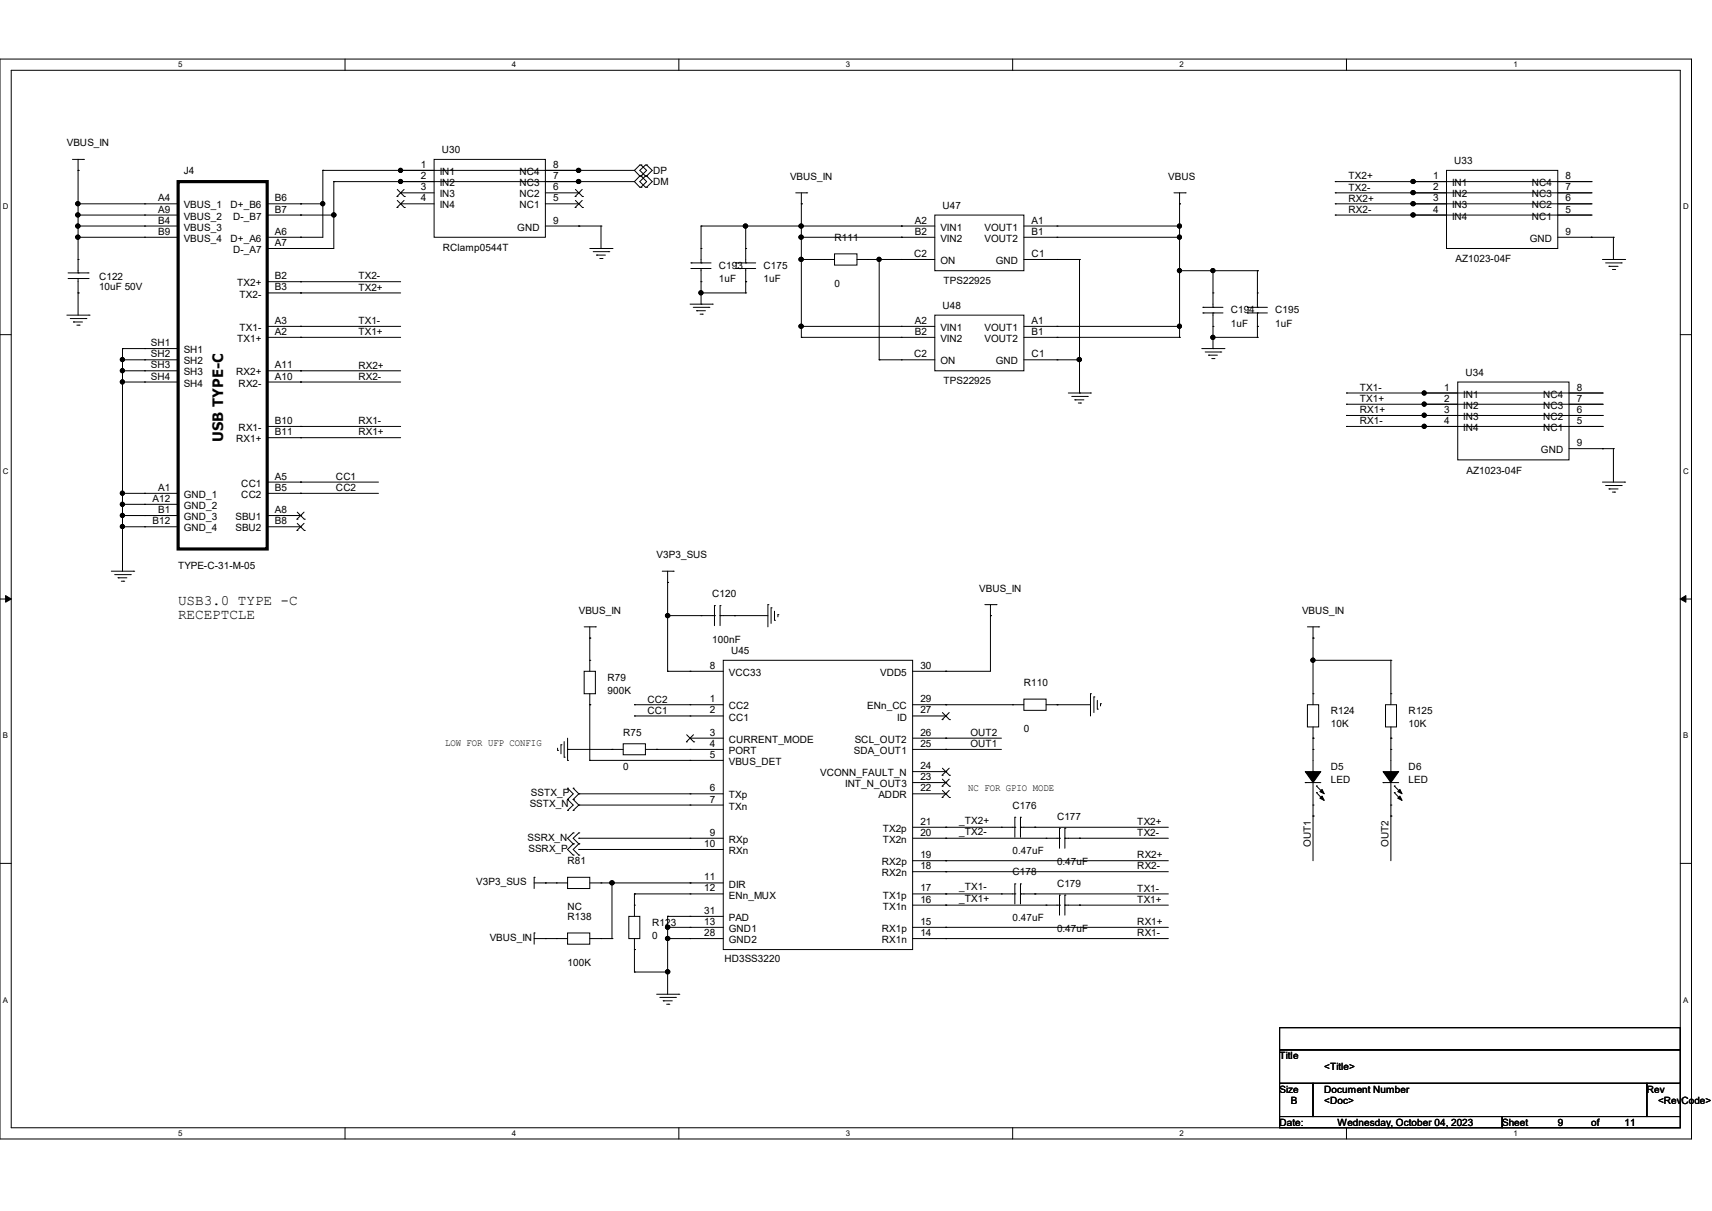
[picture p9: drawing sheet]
<svg xmlns="http://www.w3.org/2000/svg" width="297mm" height="210mm" viewBox="0 0 297 210" stroke-linecap="round" stroke-linejoin="round" font-family="sans-serif">
<path d="M0 10.2h293.5v187.3h-293.5zM1.9 12.2h289.6v183.4h-289.6z" fill="none" stroke="#000" stroke-width=".17"/>
<g fill="#fff">
<path d="M30.9 10.5h.8v1.5h-.8z"/>
<path d="M30.9 195.8h.8v1.5h-.8z"/>
</g>
<path d="M59.9 10.2v2M59.9 195.6v1.9" fill="none" stroke="#000" stroke-width=".17"/>
<g fill="#fff">
<path d="M88.8 10.5h.8v1.5h-.8z"/>
<path d="M88.8 195.8h.8v1.5h-.8z"/>
</g>
<path d="M117.8 10.2v2M117.8 195.6v1.9" fill="none" stroke="#000" stroke-width=".17"/>
<g fill="#fff">
<path d="M146.7 10.5h.8v1.5h-.8z"/>
<path d="M146.7 195.8h.8v1.5h-.8z"/>
</g>
<path d="M175.7 10.2v2M175.7 195.6v1.9" fill="none" stroke="#000" stroke-width=".17"/>
<g fill="#fff">
<path d="M204.6 10.5h.8v1.5h-.8z"/>
<path d="M204.6 195.8h.8v1.5h-.8z"/>
</g>
<path d="M233.6 10.2v2M233.6 195.6v1.9" fill="none" stroke="#000" stroke-width=".17"/>
<g fill="#fff">
<path d="M262.6 10.5h.7v1.5h-.7z"/>
<path d="M262.6 195.8h.7v1.5h-.7z"/>
<path d="M.5 35.1h1v1.5h-1z"/>
<path d="M292 35.1h1v1.5h-1z"/>
<path d="M.5 80.9h1v1.6h-1z"/>
<path d="M292 80.9h1v1.6h-1z"/>
</g>
<path d="M0 58h1.9M291.5 58h2" fill="none" stroke="#000" stroke-width=".17"/>
<g fill="#fff">
<path d="M.5 126.8h.9v1.5h-.9z"/>
<path d="M292 126.8h.9v1.5h-.9z"/>
</g>
<path d="M0 103.9h1.9M291.5 103.9h2" fill="none" stroke="#000" stroke-width=".17"/>
<path d="M1 103.3l.9 .6-.9 .5zM291.5 103.9l1-.6v1.1z" fill="#000" stroke="#000" stroke-width=".17"/>
<g fill="#fff">
<path d="M.5 172.6h.9v1.6h-.9z"/>
<path d="M292 172.6h.9v1.6h-.9z"/>
</g>
<g fill="none" stroke="#000" stroke-width=".17">
<path d="M12.6 27.6h1.9M13.5 29.5h.1M13.5 35.3h.1M13.5 37.3h.1M13.5 39.2h.1M13.5 27.6v19.7M13.5 35.3h17.4M13.5 39.2h17.4M13.5 37.3h17.4M14.5 27.6h.1M25.1 35.3h.1M25.1 37.3h.1"/>
<path d="M25.1 39.2h.1M46.4 35.3h9.6M46.4 37.3h11.5M52.2 35.3h.1M52.2 37.3h.1M56 29.5h.1M56 35.3h.1M56 29.5h54.1M56 29.5v11.6h-9.6M57.9 31.5h.1M57.9 37.3h.1M57.9 31.5v11.6h-11.5"/>
<path d="M57.9 31.5h52.2M68.9 34.1h.1M68.9 36h.1M68.9 32.9l1.2 1.2M68.9 34.8l1.2 1.2M69.5 29.5h.1M69.5 31.5h.1M69.5 33.4h.1M69.5 35.3h.1M69.5 33.4h5.8M69.5 35.3h5.8M70.1 32.9l-1.2 1.2"/>
<path d="M70.1 34.8l-1.2 1.2M70.1 34.1h.1M70.1 36h.1M75.3 27.6h19.3v13.5h-19.3zM94.6 33.4h5.8M94.6 35.3h5.8M94.6 39.2h9.7M99.8 36h.1M99.8 34.1h.1M99.8 34.8l1.2 1.2M99.8 32.9l1.2 1.2M100.4 35.3h.1"/>
<path d="M100.4 33.4h.1M100.4 31.5h.1M100.4 29.5h.1M100.4 39.2h.1M101 34.8l-1.2 1.2M101 32.9l-1.2 1.2M101 36h.1M101 34.1h.1M104.3 39.2h.1M104.3 39.2v3.9M110.1 29.5l.9 1M110.1 31.5l.9 1"/>
<path d="M111 28.6h.1M111 30.5h.1M111 32.5h.1M111 28.6l-.9 .9M111 30.5l-.9 1M111.2 28.6h.1M111.2 30.5h.1M111.2 32.5h.1M111.2 28.6l1 .9-1 1M111.2 30.5l1 1-1 1M112 30.5h.1M112 28.6h.1"/>
<path d="M112 32.5h.1M112 28.6l-1 .9 1 1M112 30.5l-1 1 1 1M112.2 28.6h.1M112.2 30.5h.1M112.2 32.5h.1M112.2 28.6l1 .9-1 1M112.2 30.5l1 1-1 1M121.6 39.2h.1M121.6 39.2h40.6M121.6 39.2v6.4M129.4 39.2h.1"/>
<path d="M129.4 39.2v6.4M138 33.4h2M139 35.3h.1M139 39.2h.1M139 33.4v25.1M140 33.4h.1M156.4 39.2h.1M162.2 37.3h15.4v9.6h-15.4zM177.6 39.2h27M183.4 39.2h.1M203.7 33.4h1.9M204.6 35.3h.1"/>
<path d="M204.6 39.2h.1M204.6 33.4v25.1M205.6 33.4h.1M231.6 31.5h.1M231.6 33.4h.1M231.6 35.3h.1M231.6 37.3h.1M231.6 33.4h44.5M231.6 31.5h44.5M231.6 35.3h44.5M231.6 37.3h44.5M245.2 31.5h.1"/>
<path d="M245.2 33.4h.1M245.2 35.3h.1M245.2 37.3h.1M251 29.5h19.3v13.6h-19.3zM276.1 37.3h.1M276.1 35.3h.1M276.1 33.4h.1M276.1 31.5h.1M11.6 54.7h3.9M11.8 48.3h3.5M11.8 47.3h3.5M12.2 55.2h2.7"/>
<path d="M12.7 55.8h.1M12.7 55.8h1.6M13.3 56.4h.4M13.5 47.3h.1M13.5 48.3h.1M13.5 45h.1M13.5 50.8h.1M13.5 41.1h.1M13.5 48.3v6.4M13.5 41.1h17.4M13.7 56.4h.1M14.9 55.2h.1"/>
<path d="M15.3 48.3h.1M15.3 47.3h.1M15.5 54.7h.1M25.1 41.1h.1M46.4 58.5h23.1M46.4 56.6h23.1M46.4 48.9h23.1M46.4 50.8h23.1M52.2 41.1h.1M52.2 43.1h.1M52.2 58.5h.1M52.2 56.6h.1"/>
<path d="M52.2 48.9h.1M52.2 50.8h.1M102.3 43.1h3.9M102.9 43.6h2.7M103.5 44.2h.1M103.5 44.2h1.5M104.1 44.8h.3M104.4 44.8h.1M105.6 43.6h.1M106.2 43.1h.1M119.7 52.7h3.9M119.9 45.6h.1"/>
<path d="M119.9 46.6h.1M119.9 45.6h3.5M119.9 46.6h3.5M120.3 53.3h2.7M120.9 53.9h.1M120.9 53.9h1.5M121.5 54.5h.3M121.6 46.6h.1M121.6 45.6h.1M121.6 48.9h.1M121.6 43.1h.1M121.6 50.8h.1"/>
<path d="M121.6 52.7h.1M121.6 50.8h7.8M121.6 46.6v6.1M121.8 54.5h.1M123 53.3h.1M123.6 52.7h.1M127.6 45.6h.1M127.6 46.6h.1M127.6 45.6h3.5M127.6 46.6h3.5M129.4 46.6h.1M129.4 45.6h.1"/>
<path d="M129.4 48.9h.1M129.4 43.1h.1M129.4 50.8h.1M129.4 46.6v4.2M139 41.1h.1M139 45h.1M139 56.6h.1M139 58.5h.1M139 45h5.8M139 41.1h23.2M139 58.5h23.2M139 56.6h23.2"/>
<path d="M142.9 45h.1M144.8 44h3.9v2h-3.9zM148.7 45h13.5M150.6 45h.1M152.5 45h.1M152.5 45v17.4M156.4 41.1h.1M156.4 45h.1M156.4 56.6h.1M156.4 58.5h.1M162.2 54.7h15.4v9.6h-15.4zM177.6 45h9.7"/>
<path d="M177.6 41.1h27M177.6 58.5h27M177.6 56.6h27M183.4 41.1h.1M183.4 45h.1M183.4 56.6h.1M183.4 58.5h.1M187.3 45h.1M187.3 45v23.2M204.6 41.1h.1M204.6 56.6h.1M204.6 46.9h.1"/>
<path d="M204.6 58.5h.1M204.6 46.9h13.5M208.7 53.3h.1M208.7 54.3h.1M208.7 53.3h3.5M208.7 54.3h3.5M210.4 54.3h.1M210.4 53.3h.1M210.4 56.6h.1M210.4 50.8h.1M210.4 46.9h.1M210.4 58.5h.1"/>
<path d="M210.4 46.9v6.4M210.4 54.3v6.2M210.4 58.5h7.7M216.4 53.3h.1M216.4 54.3h.1M216.4 53.3h3.5M216.4 54.3h3.5M218.1 54.3h.1M218.1 53.3h.1M218.1 56.6h.1M218.1 50.8h.1M218.1 46.9h.1"/>
<path d="M218.1 58.5h.1M218.1 46.9v6.4M218.1 54.3v4.2M270.3 41.1h9.6M276.1 41.1h.1M278 45h3.9M278.6 45.6h2.7M279.1 46.2h.1M279.1 46.2h1.6M279.7 46.7h.4M279.9 41.1h.1M279.9 41.1v3.9"/>
<path d="M280.1 46.7h.1M281.3 45.6h.1M281.9 45h.1M21.3 60.5h.1M21.3 62.4h.1M21.3 64.3h.1M21.3 66.3h.1M21.3 60.5h9.6M21.3 66.3h9.6M21.3 64.3h9.6M21.3 62.4h9.6M21.3 60.5v38.6"/>
<path d="M25.1 60.5h.1M25.1 62.4h.1M25.1 64.3h.1M25.1 66.3h.1M46.4 74h23.1M46.4 66.3h23.1M46.4 64.3h23.1M46.4 75.9h23.1M52.2 66.3h.1M52.2 64.3h.1M52.2 74h.1M52.2 75.9h.1"/>
<path d="M152.5 62.4h.1M152.5 62.4h9.7M156.4 62.4h.1M177.6 62.4h9.7M183.4 62.4h.1M185.3 68.2h3.9M185.9 68.7h2.7M186.5 69.3h.1M186.5 69.3h1.5M187.1 69.9h.4M187.3 62.4h.1M187.3 68.2h.1"/>
<path d="M187.5 69.9h.1M188.6 68.7h.1M189.2 68.2h.1M208.5 60.5h3.8M209.1 61h2.7M209.7 61.6h.1M209.7 61.6h1.5M210.2 62.2h.4M210.4 60.5h.1M210.6 62.2h.1M211.8 61h.1M212.3 60.5h.1"/>
<path d="M233.6 68.2h.1M233.6 70.1h.1M233.6 72.1h.1M233.6 74h.1M233.6 68.2h44.4M233.6 70.1h44.4M233.6 72.1h44.4M233.6 74h44.4M247.1 68.2h.1M247.1 70.1h.1M247.1 72.1h.1M247.1 74h.1"/>
<path d="M252.9 66.3h19.3v13.5h-19.3zM272.2 77.8h7.7M278 74h.1M278 72.1h.1M278 70.1h.1M278 68.2h.1M278 77.8h.1M279.9 77.8h.1M279.9 77.8v5.8M19.3 99.1h3.9M19.9 99.7h2.7M21.3 85.6h.1"/>
<path d="M21.3 87.5h.1M21.3 89.4h.1M21.3 91.4h.1M21.3 85.6h9.6M21.3 89.4h9.6M21.3 87.5h9.6M21.3 91.4h9.6M22.6 99.7h.1M23.2 99.1h.1M25.1 85.6h.1M25.1 87.5h.1M25.1 89.4h.1"/>
<path d="M25.1 91.4h.1M46.4 83.6h19.3M46.4 85.6h19.3M46.4 89.4h5.8M46.4 91.4h5.8M51.5 90h.1M51.5 92h.1M51.6 88.8l1.2 1.2M51.6 90.8l1.2 1.2M52.2 83.6h.1M52.2 89.4h.1M52.2 85.6h.1"/>
<path d="M52.2 91.4h.1M52.7 88.8l-1.2 1.2M52.7 90.8l-1.2 1.2M52.8 90h.1M52.8 92h.1M114.9 99.1h1.9M115.8 99.1v17.3M116.8 99.1h.1M278 83.6h3.9M278.6 84.2h2.7M279.1 84.8h.1M279.1 84.8h1.6"/>
<path d="M279.7 85.3h.4M280.1 85.3h.1M281.3 84.2h.1M281.9 83.6h.1M20.5 100.2h.1M20.5 100.2h1.5M21 100.8h.5M21.5 100.8h.1M101.3 116.4h2v3.9h-2zM101.3 108.7h2M102.3 110.7h.1M102.3 114.5h.1"/>
<path d="M102.3 108.7v7.7M103.3 108.7h.1M115.8 101h.1M115.8 106.8h.1M115.8 116.4h.1M115.8 116.4h9.7M115.8 106.8h8.2M119.7 116.4h.1M121.6 106.8h.1M124 106.8h.1M124 105h.1M124 105v3.5"/>
<path d="M124.9 105h.1M124.9 106.8h.1M124.9 106.8h8.3M124.9 105v3.5M125.5 114.5h32.8v50.2h-32.8zM127.4 106.8h.1M133.2 104.9h.1M133.2 104.9v3.8M133.8 105.4h.1M133.8 105.4v2.7M134.4 107.6h.1M134.4 106v1.6"/>
<path d="M135 106.6h.1M135 106.6v.4M164.1 116.4h.1M170.9 104.9h1.9M171.8 106.8h.1M171.8 104.9v11.5h-13.5M172.8 104.9h.1M226.8 108.7h2M227.8 110.7h.1M227.8 114.5h.1M227.8 108.7v13.5M227.8 114.5h13.5"/>
<path d="M228.8 108.7h.1M241.3 114.5h.1M241.3 114.5v7.7M96.7 130.1h.1M96.7 129.8v.3M97.3 129.2h.1M97.3 129.2v1.5M97.9 131.3h.1M97.9 128.6v2.7M98.5 131.9h.1M98.5 136.7h.1M98.5 138.6h.1"/>
<path d="M98.5 130h.1M98.5 128v3.9M98.5 136.7l.9 1-.9 .9M98.5 138.6l.9 1-.9 .9M98.5 130h9.6M99.4 138.6h.1M99.4 136.7h.1M99.4 136.7l1 1M99.4 138.6l1 1M100.4 137.7h.1M100.4 139.6h.1M100.4 137.7l-1 .9"/>
<path d="M100.4 139.6l-1 .9M100.4 137.7h25.1M100.4 139.6h25.1M102.3 122.2h.1M102.3 131.9h.1M102.3 120.3v11.6M102.3 131.9h23.2M106.2 130h.1M108.1 129h3.9v1.9h-3.9zM110.1 122.2h.1M110.1 124.2h.1M110.1 122.2h15.4"/>
<path d="M110.1 124.2h15.4M112 130h13.5M113.9 130h.1M119.1 128.7h.1M119.1 127.4l1.3 1.3M119.7 122.2h.1M119.7 124.2h.1M119.7 128h.1M119.7 130h.1M119.7 131.9h.1M119.7 137.7h.1M119.7 139.6h.1"/>
<path d="M119.7 128h5.8M120.3 127.4l-1.2 1.3M120.4 128.7h.1M158.3 135.7h5.8M158.3 122.2h19.3M158.3 124.2h5.8M158.3 128h15.4M158.3 130h15.4M158.3 137.7h5.8M158.3 133.8h5.8M163.4 124.8h.1M163.4 134.5h.1"/>
<path d="M163.4 136.4h.1M163.4 138.3h.1M163.5 123.6l1.2 1.2M163.5 133.2l1.2 1.3M163.5 135.1l1.2 1.3M163.5 137.1l1.2 1.2M164.1 122.2h.1M164.1 124.2h.1M164.1 128h.1M164.1 130h.1M164.1 133.8h.1M164.1 135.7h.1"/>
<path d="M164.1 137.7h.1M164.7 123.6l-1.3 1.2M164.7 133.2l-1.3 1.3M164.7 135.1l-1.3 1.3M164.7 137.1l-1.3 1.2M164.7 124.8h.1M164.7 134.5h.1M164.7 136.4h.1M164.7 138.3h.1M175.7 122.2h.1M177.6 121.2h3.9v2h-3.9zM181.5 122.2h7.7"/>
<path d="M183.4 122.2h.1M189.2 120.3h.1M189.2 120.3v3.9M189.8 120.9h.1M189.8 120.9v2.7M190.4 123h.1M190.4 121.5v1.5M190.9 122h.1M190.9 122v.4M226.4 135.7h.1M226.4 135.7h2.8M226.8 122.2h2v3.9h-2z"/>
<path d="M227.8 133.8h.1M227.8 139.6h.1M227.8 130h.1M227.8 120.3h.1M227.8 128h.1M227.8 126.1v7.7M227.8 135.7v13.6M228.4 136.3h.1M228.4 137.5h.1M228.4 136.3l1.1 1.2M228.4 137.5l1.1 1.1M239.9 135.7h.1"/>
<path d="M239.9 135.7h2.8M240.4 122.2h1.9v3.9h-1.9zM241.3 133.8h.1M241.3 139.6h.1M241.3 130h.1M241.3 120.3h.1M241.3 128h.1M241.3 126.1v7.7M241.3 135.7v13.6M241.9 136.3h.1M241.9 137.5h.1M241.9 136.3l1.1 1.2"/>
<path d="M241.9 137.5l1.1 1.1M0 149.7h1.9M92.7 152.1h.1M92.7 153.1h5.8M92.7 152.1v2M94.6 153.1h.1M96.5 153.1h.1M98.5 152.1h3.8v2h-3.8zM98.5 140.5h.1M99.4 140.5h.1M99.4 144.4h.1M99.4 146.3h.1"/>
<path d="M99.4 148.3h.1M99.4 144.4l-.9 1 .9 .9M99.4 146.3l-.9 1 .9 1M100.4 146.3h.1M100.4 144.4h.1M100.4 148.3h.1M100.4 145.4h.1M100.4 147.3h.1M100.4 144.4l-1 1 1 .9M100.4 146.3l-1 1 1 1M100.4 145.4h25.1M100.4 147.3h25.1"/>
<path d="M102.3 153.1h23.2M104.3 153.1h.1M106.2 153.1h.1M106.2 153.1v9.7M109.1 158.9h1.9v3.9h-1.9zM110.1 157h.1M110.1 155h.1M110.1 155h15.4M110.1 155v3.9M115.8 158.9h.1M115.8 158.9v13.5M115.8 158.9h9.7"/>
<path d="M119.7 145.4h.1M119.7 147.3h.1M119.7 153.1h.1M119.7 155h.1M119.7 158.9h.1M158.3 155h17.8M158.3 157h25.5M158.3 145.4h25.5M158.3 143.5h17.8M158.3 149.3h44.4M158.3 151.2h44.4M164.1 143.5h.1"/>
<path d="M164.1 145.4h.1M164.1 149.3h.1M164.1 151.2h.1M164.1 155h.1M164.1 157h.1M173.7 155h.1M173.7 143.5h.1M176.1 155h.1M176.1 153.3h.1M176.1 143.5h.1M176.1 141.7h.1M176.1 141.7v3.5"/>
<path d="M176.1 153.3v3.5M177 153.3h.1M177 155h.1M177 141.7h.1M177 143.5h.1M177 155h25.7M177 141.7v3.5M177 153.3v3.5M177 143.5h25.7M179.5 155h.1M179.5 143.5h.1M181.5 157h.1"/>
<path d="M181.5 145.4h.1M183.8 157h.1M183.8 155.2h.1M183.8 145.4h.1M183.8 143.6h.1M183.8 143.6v3.5M183.8 155.2v3.5M184.7 155.2h.1M184.7 157h.1M184.7 143.6h.1M184.7 145.4h.1M184.7 157h18"/>
<path d="M184.7 143.6v3.5M184.7 155.2v3.5M184.7 145.4h18M187.3 157h.1M187.3 145.4h.1M227.8 141.5h.1M241.3 141.5h.1M291.5 149.7h2M92.7 161.8h.1M92.7 161.8v1.9M92.7 162.8h5.8M94.6 162.8h.1"/>
<path d="M96.5 162.8h.1M98.5 161.8h3.8v1.9h-3.8zM102.3 162.8h3.9M104.3 162.8h.1M106.2 162.8h.1M110.1 164.7h.1M110.1 168.6h.1M110.1 162.8v5.8M110.1 168.6h5.7M113.9 172.4h3.9M114.5 173h2.7M115.1 173.6h.1"/>
<path d="M115.1 173.6h1.5M115.7 174.2h.3M115.8 160.8h.1M115.8 162.8h.1M115.8 168.6h.1M115.8 162.8h9.7M115.8 160.8h9.7M116 174.2h.1M117.2 173h.1M117.8 172.4h.1M119.7 160.8h.1M119.7 162.8h.1"/>
<path d="M158.3 162.8h44.4M158.3 160.8h44.4M164.1 160.8h.1M164.1 162.8h.1M222 178.2h69.5v3.9h-69.5zM222 182.1h69.5v5.8h-69.5zM222 187.9h5.8v5.7h-5.8zM222 193.6h38.6v2h-38.6zM227.8 187.9h57.9v5.7h-57.9zM260.6 193.6h30.9v2h-30.9zM285.7 187.9h5.8v5.7h-5.8z"/>
</g>
<g fill="#000" stroke="#000" stroke-width=".17">
<path d="M226.4 133.8h2.8l-1.4 1.9z" fill-rule="evenodd"/>
<path d="M229.4 138l.3 .8-.7-.4z" fill-rule="evenodd"/>
<path d="M229.4 136.9l.3 .8-.7-.4z" fill-rule="evenodd"/>
<path d="M239.9 133.8h2.8l-1.4 1.9z" fill-rule="evenodd"/>
<path d="M242.5 138.4l.4-.4 .3 .8z" fill-rule="evenodd"/>
<path d="M242.5 137.3l.4-.4 .3 .8z" fill-rule="evenodd"/>
<circle cx="13.5" cy="39.2" r=".37"/>
<circle cx="13.5" cy="35.3" r=".37"/>
<circle cx="13.5" cy="37.3" r=".37"/>
<circle cx="56" cy="35.3" r=".36"/>
<circle cx="57.9" cy="37.3" r=".37"/>
<circle cx="69.5" cy="29.5" r=".36"/>
<circle cx="69.5" cy="31.5" r=".36"/>
<circle cx="100.4" cy="31.5" r=".37"/>
<circle cx="100.4" cy="29.5" r=".37"/>
<circle cx="129.3" cy="39.2" r=".37"/>
<circle cx="139" cy="39.2" r=".37"/>
<circle cx="204.6" cy="39.2" r=".36"/>
<circle cx="245.2" cy="35.3" r=".37"/>
<circle cx="245.2" cy="31.5" r=".37"/>
<circle cx="245.2" cy="37.3" r=".37"/>
<circle cx="245.2" cy="33.4" r=".37"/>
<circle cx="13.5" cy="41.1" r=".37"/>
<circle cx="121.6" cy="50.8" r=".36"/>
<circle cx="139" cy="45" r=".37"/>
<circle cx="139" cy="41.1" r=".37"/>
<circle cx="139" cy="56.6" r=".37"/>
<circle cx="152.5" cy="45" r=".36"/>
<circle cx="204.6" cy="46.9" r=".36"/>
<circle cx="204.6" cy="41.1" r=".36"/>
<circle cx="204.6" cy="56.6" r=".36"/>
<circle cx="210.4" cy="46.9" r=".36"/>
<circle cx="210.4" cy="58.5" r=".36"/>
<circle cx="21.2" cy="64.3" r=".36"/>
<circle cx="21.2" cy="66.2" r=".36"/>
<circle cx="21.2" cy="62.4" r=".36"/>
<circle cx="187.3" cy="62.4" r=".37"/>
<circle cx="247.1" cy="68.2" r=".36"/>
<circle cx="247.1" cy="73.9" r=".36"/>
<circle cx="247.1" cy="70.1" r=".36"/>
<circle cx="247.1" cy="72" r=".36"/>
<circle cx="21.2" cy="87.5" r=".36"/>
<circle cx="21.2" cy="85.5" r=".36"/>
<circle cx="21.2" cy="89.4" r=".36"/>
<circle cx="21.2" cy="91.3" r=".36"/>
<circle cx="115.8" cy="106.8" r=".37"/>
<circle cx="227.8" cy="114.5" r=".36"/>
<circle cx="106.2" cy="153.1" r=".37"/>
<circle cx="115.8" cy="160.8" r=".37"/>
<circle cx="115.8" cy="162.8" r=".37"/>
<circle cx="115.8" cy="168.5" r=".37"/>
</g>
<path d="M30.9 31.5h15.5v63.7h-15.5z" fill="none" stroke="#000" stroke-width=".55"/>
<g font-size="2.5">
<text x="38.7" y="76.7" transform="rotate(-90 38.7 76.7)">USB TYPE-C</text>
<text x="30.9" y="104.9">USB3.0 TYPE -C</text>
<text x="30.9" y="107.4">RECEPTCLE</text>
</g>
<g font-size="1.7">
<text x="11.6" y="25.4">VBUS_IN</text>
<text x="73" y="29.1">1</text>
<text x="76.7" y="26.5">U30</text>
<text x="96" y="29.1">8</text>
<text x="252.3" y="28.5">U33</text>
<text x="27.4" y="34.9">A4</text>
<text x="31.9" y="30.2">J4</text>
<text x="47.7" y="34.9">B6</text>
<text x="73" y="31.1">2</text>
<text x="73" y="33">3</text>
<text x="73" y="34.9">4</text>
<text x="76.3" y="30.4">IN1</text>
<text x="76.3" y="32.3">IN2</text>
<text x="76.3" y="34.2">IN3</text>
<text x="90.1" y="34.2">NC2</text>
<text x="90.1" y="32.3">NC3</text>
<text x="90.1" y="30.4">NC4</text>
<text x="96" y="34.9">5</text>
<text x="96" y="33">6</text>
<text x="96" y="31.1">7</text>
<text x="113.3" y="30.2">DP</text>
<text x="113.3" y="32.1">DM</text>
<text x="137.1" y="31.2">VBUS_IN</text>
<text x="202.7" y="31.2">VBUS</text>
<text x="234" y="31.1">TX2+</text>
<text x="234" y="33.1">TX2-</text>
<text x="234" y="35">RX2+</text>
<text x="248.6" y="31.1">1</text>
<text x="248.6" y="33">2</text>
<text x="248.6" y="34.9">3</text>
<text x="251.9" y="32.3">IN1</text>
<text x="251.9" y="34.2">IN2</text>
<text x="265.8" y="34.2">NC3</text>
<text x="265.8" y="32.3">NC4</text>
<text x="271.6" y="34.9">6</text>
<text x="271.6" y="33">7</text>
<text x="271.6" y="31.1">8</text>
<text x="27.4" y="36.9">A9</text>
<text x="27.4" y="38.8">B4</text>
<text x="27.4" y="40.7">B9</text>
<text x="31.9" y="36.2">VBUS_1</text>
<text x="31.9" y="38.1">VBUS_2</text>
<text x="31.9" y="40">VBUS_3</text>
<text x="31.9" y="42">VBUS_4</text>
<text x="40" y="42">D+_A6</text>
<text x="40" y="36.2">D+_B6</text>
<text x="40.4" y="38.1">D-_B7</text>
<text x="47.7" y="40.7">A6</text>
<text x="47.7" y="36.9">B7</text>
<text x="76.3" y="36.2">IN4</text>
<text x="89.7" y="40">GND</text>
<text x="90.1" y="36.2">NC1</text>
<text x="96" y="38.8">9</text>
<text x="144.8" y="41.8">R111</text>
<text x="158.7" y="38.8">A2</text>
<text x="158.7" y="40.7">B2</text>
<text x="163.1" y="40">VIN1</text>
<text x="163.1" y="42">VIN2</text>
<text x="163.5" y="36.2">U47</text>
<text x="170.8" y="40">VOUT1</text>
<text x="170.8" y="42">VOUT2</text>
<text x="179" y="38.8">A1</text>
<text x="179" y="40.7">B1</text>
<text x="234" y="36.9">RX2-</text>
<text x="248.6" y="36.9">4</text>
<text x="251.9" y="36.2">IN3</text>
<text x="251.9" y="38.1">IN4</text>
<text x="265.4" y="42">GND</text>
<text x="265.8" y="38.1">NC1</text>
<text x="265.8" y="36.2">NC2</text>
<text x="271.6" y="36.9">5</text>
<text x="271.6" y="40.7">9</text>
<text x="40.4" y="43.9">D-_A7</text>
<text x="47.7" y="42.7">A7</text>
<text x="76.8" y="43.5">RClamp0544T</text>
<text x="124.7" y="46.6">C193</text>
<text x="132.5" y="46.6">C175</text>
<text x="158.6" y="44.6">C2</text>
<text x="163.1" y="45.8">ON</text>
<text x="172.8" y="45.8">GND</text>
<text x="179" y="44.6">C1</text>
<text x="252.5" y="45.5">AZ1023-04F</text>
<text x="17.2" y="48.6">C122</text>
<text x="17.2" y="50.3">10uF 50V</text>
<text x="41.1" y="49.7">TX2+</text>
<text x="41.6" y="51.6">TX2-</text>
<text x="47.7" y="48.4">B2</text>
<text x="47.7" y="50.4">B3</text>
<text x="62.2" y="48.5">TX2-</text>
<text x="62.2" y="50.4">TX2+</text>
<text x="124.7" y="48.9">1uF</text>
<text x="132.5" y="48.9">1uF</text>
<text x="144.8" y="49.7">0</text>
<text x="163.5" y="53.6">U48</text>
<text x="163.7" y="49.3">TPS22925</text>
<text x="41.1" y="59.3">TX1+</text>
<text x="41.6" y="57.4">TX1-</text>
<text x="47.7" y="58.1">A2</text>
<text x="47.7" y="56.2">A3</text>
<text x="62.2" y="56.2">TX1-</text>
<text x="62.2" y="58.1">TX1+</text>
<text x="158.7" y="56.2">A2</text>
<text x="158.7" y="58.1">B2</text>
<text x="163.1" y="57.4">VIN1</text>
<text x="163.1" y="59.3">VIN2</text>
<text x="170.8" y="57.4">VOUT1</text>
<text x="170.8" y="59.3">VOUT2</text>
<text x="179" y="56.2">A1</text>
<text x="179" y="58.1">B1</text>
<text x="213.5" y="54.4">C194</text>
<text x="213.5" y="56.6">1uF</text>
<text x="221.2" y="54.4">C195</text>
<text x="221.2" y="56.6">1uF</text>
<text x="26.2" y="60">SH1</text>
<text x="26.2" y="62">SH2</text>
<text x="26.2" y="63.9">SH3</text>
<text x="26.2" y="65.8">SH4</text>
<text x="31.9" y="61.3">SH1</text>
<text x="31.9" y="63.2">SH2</text>
<text x="31.9" y="65.1">SH3</text>
<text x="41" y="65.1">RX2+</text>
<text x="47.7" y="65.8">A10</text>
<text x="47.7" y="63.9">A11</text>
<text x="62.2" y="63.9">RX2+</text>
<text x="62.2" y="65.9">RX2-</text>
<text x="158.6" y="62">C2</text>
<text x="163.1" y="63.2">ON</text>
<text x="172.8" y="63.2">GND</text>
<text x="179" y="62">C1</text>
<text x="254.2" y="65.1">U34</text>
<text x="31.9" y="67.1">SH4</text>
<text x="41.4" y="67.1">RX2-</text>
<text x="163.7" y="66.7">TPS22925</text>
<text x="235.9" y="67.8">TX1-</text>
<text x="235.9" y="69.7">TX1+</text>
<text x="235.9" y="71.7">RX1+</text>
<text x="250.6" y="67.7">1</text>
<text x="250.6" y="69.7">2</text>
<text x="250.6" y="71.6">3</text>
<text x="253.9" y="69">IN1</text>
<text x="253.9" y="70.9">IN2</text>
<text x="267.7" y="70.9">NC3</text>
<text x="267.7" y="69">NC4</text>
<text x="273.6" y="71.6">6</text>
<text x="273.6" y="69.7">7</text>
<text x="273.6" y="67.7">8</text>
<text x="41" y="76.7">RX1+</text>
<text x="41.4" y="74.8">RX1-</text>
<text x="47.7" y="73.5">B10</text>
<text x="47.7" y="75.5">B11</text>
<text x="62.2" y="73.6">RX1-</text>
<text x="62.2" y="75.5">RX1+</text>
<text x="235.9" y="73.6">RX1-</text>
<text x="250.6" y="73.5">4</text>
<text x="253.9" y="72.9">IN3</text>
<text x="253.9" y="74.8">IN4</text>
<text x="267.7" y="74.8">NC1</text>
<text x="267.7" y="72.9">NC2</text>
<text x="273.6" y="73.5">5</text>
<text x="273.6" y="77.4">9</text>
<text x="47.7" y="83.2">A5</text>
<text x="58.3" y="83.2">CC1</text>
<text x="254.4" y="82.1">AZ1023-04F</text>
<text x="267.3" y="78.6">GND</text>
<text x="26.5" y="87">A12</text>
<text x="27.4" y="85.1">A1</text>
<text x="27.4" y="89">B1</text>
<text x="31.9" y="86.4">GND_1</text>
<text x="31.9" y="88.3">GND_2</text>
<text x="41.9" y="84.4">CC1</text>
<text x="41.9" y="86.4">CC2</text>
<text x="47.7" y="89">A8</text>
<text x="47.7" y="85.1">B5</text>
<text x="58.3" y="85.2">CC2</text>
<text x="26.5" y="90.9">B12</text>
<text x="31.9" y="90.2">GND_3</text>
<text x="31.9" y="92.2">GND_4</text>
<text x="40.9" y="90.2">SBU1</text>
<text x="40.9" y="92.2">SBU2</text>
<text x="47.7" y="90.9">B8</text>
<text x="30.9" y="98.7">TYPE-C-31-M-05</text>
<text x="113.9" y="96.8">V3P3_SUS</text>
<text x="100.4" y="106.5">VBUS_IN</text>
<text x="123.6" y="103.5">C120</text>
<text x="169.9" y="102.6">VBUS_IN</text>
<text x="225.9" y="106.5">VBUS_IN</text>
<text x="123.6" y="111.5">100nF</text>
<text x="126.8" y="113.4">U45</text>
<text x="105.4" y="118">R79</text>
<text x="123.1" y="116">8</text>
<text x="126.4" y="117.2">VCC33</text>
<text x="152.7" y="117.2">VDD5</text>
<text x="159.7" y="116">30</text>
<text x="177.6" y="119">R110</text>
<text x="105.4" y="120.4">900K</text>
<text x="112.4" y="121.8">CC2</text>
<text x="112.4" y="123.8">CC1</text>
<text x="123.1" y="121.8">1</text>
<text x="123.1" y="123.7">2</text>
<text x="126.4" y="123">CC2</text>
<text x="126.4" y="125">CC1</text>
<text x="150.4" y="123">ENn_CC</text>
<text x="155.7" y="125">ID</text>
<text x="159.7" y="121.8">29</text>
<text x="159.7" y="123.7">27</text>
<text x="230.9" y="123.8">R124</text>
<text x="244.4" y="123.8">R125</text>
<text x="77.2" y="129.4">LOW FOR UFP CONFIG</text>
<text x="108.1" y="127.7">R75</text>
<text x="123.1" y="127.6">3</text>
<text x="123.1" y="129.5">4</text>
<text x="123.1" y="131.4">5</text>
<text x="126.4" y="128.8">CURRENT_MODE</text>
<text x="126.4" y="130.8">PORT</text>
<text x="148.1" y="130.8">SDA_OUT1</text>
<text x="148.3" y="128.8">SCL_OUT2</text>
<text x="159.7" y="127.6">26</text>
<text x="159.7" y="129.5">25</text>
<text x="168.4" y="127.6">OUT2</text>
<text x="168.4" y="129.6">OUT1</text>
<text x="177.6" y="126.9">0</text>
<text x="230.9" y="126.2">10K</text>
<text x="244.4" y="126.2">10K</text>
<text x="108.1" y="133.5">0</text>
<text x="123.1" y="137.2">6</text>
<text x="126.4" y="132.7">VBUS_DET</text>
<text x="142.3" y="134.6">VCONN_FAULT_N</text>
<text x="146.6" y="136.5">INT_N_OUT3</text>
<text x="159.7" y="133.4">24</text>
<text x="159.7" y="135.3">23</text>
<text x="159.7" y="137.2">22</text>
<text x="168" y="137.1">NC FOR GPIO MODE</text>
<text x="230.9" y="133.5">D5</text>
<text x="230.9" y="135.8">LED</text>
<text x="244.4" y="133.5">D6</text>
<text x="244.4" y="135.8">LED</text>
<text x="91.9" y="140">SSTX_N</text>
<text x="92.1" y="138.1">SSTX_P</text>
<text x="123.1" y="139.2">7</text>
<text x="126.4" y="138.5">TXp</text>
<text x="126.4" y="140.4">TXn</text>
<text x="152.4" y="138.5">ADDR</text>
<text x="159.7" y="143">21</text>
<text x="166.4" y="142.9">_TX2+</text>
<text x="175.7" y="140.2">C176</text>
<text x="183.4" y="142.2">C177</text>
<text x="197.3" y="143.1">TX2+</text>
<text x="91.5" y="145.8">SSRX_N</text>
<text x="91.7" y="147.8">SSRX_P</text>
<text x="98.5" y="149.9">R81</text>
<text x="122.2" y="146.9">10</text>
<text x="123.1" y="144.9">9</text>
<text x="126.4" y="146.2">RXp</text>
<text x="126.4" y="148.1">RXn</text>
<text x="153.2" y="144.3">TX2p</text>
<text x="153.2" y="146.2">TX2n</text>
<text x="159.7" y="144.9">20</text>
<text x="159.7" y="148.8">19</text>
<text x="166.4" y="144.8">_TX2-</text>
<text x="175.7" y="148.2">0.47uF</text>
<text x="197.3" y="145">TX2-</text>
<text x="197.3" y="148.9">RX2+</text>
<text x="227.4" y="146.9" transform="rotate(-90 227.4 146.9)">OUT1</text>
<text x="240.9" y="146.9" transform="rotate(-90 240.9 146.9)">OUT2</text>
<text x="82.6" y="153.5">V3P3_SUS</text>
<text x="122.2" y="152.7">11</text>
<text x="122.2" y="154.6">12</text>
<text x="126.4" y="153.9">DIR</text>
<text x="126.4" y="155.8">ENn_MUX</text>
<text x="153" y="150.1">RX2p</text>
<text x="153" y="152">RX2n</text>
<text x="153.2" y="155.8">TX1p</text>
<text x="159.7" y="150.7">18</text>
<text x="159.7" y="154.6">17</text>
<text x="166.4" y="154.4">_TX1-</text>
<text x="175.7" y="151.8">C178</text>
<text x="183.4" y="153.8">C179</text>
<text x="183.4" y="150.1">0.47uF</text>
<text x="197.3" y="150.8">RX2-</text>
<text x="197.3" y="154.6">TX1-</text>
<text x="98.5" y="159.6">R138</text>
<text x="98.5" y="157.8">NC</text>
<text x="113.2" y="160.5">R123</text>
<text x="122.2" y="160.4">13</text>
<text x="122.2" y="158.5">31</text>
<text x="126.4" y="161.6">GND1</text>
<text x="126.4" y="159.7">PAD</text>
<text x="153" y="161.6">RX1p</text>
<text x="153.2" y="157.8">TX1n</text>
<text x="159.7" y="156.5">16</text>
<text x="159.7" y="160.4">15</text>
<text x="166.4" y="156.4">_TX1+</text>
<text x="175.7" y="159.7">0.47uF</text>
<text x="183.4" y="161.7">0.47uF</text>
<text x="197.3" y="156.6">TX1+</text>
<text x="197.3" y="160.4">RX1+</text>
<text x="85" y="163.2">VBUS_IN</text>
<text x="98.5" y="167.5">100K</text>
<text x="113.2" y="162.8">0</text>
<text x="122.2" y="162.3">28</text>
<text x="125.7" y="166.9">HD3SS3220</text>
<text x="126.4" y="163.6">GND2</text>
<text x="153" y="163.6">RX1n</text>
<text x="159.7" y="162.3">14</text>
<text x="197.3" y="162.4">RX1-</text>
<text x="222" y="183.7">Title</text>
<text x="229.7" y="185.6">&lt;Title&gt;</text>
<text x="222" y="189.5">Size</text>
<text x="223.9" y="191.4">B</text>
<text x="229.7" y="191.4">&lt;Doc&gt;</text>
<text x="229.7" y="189.5">Document Number</text>
<text x="285.7" y="189.5">Rev</text>
<text x="287.7" y="191.4">&lt;RevCode&gt;</text>
<text x="222" y="195.2">Date:</text>
<text x="232.1" y="195.2">Wednesday, October 04, 2023</text>
<text x="260.6" y="195.2">Sheet</text>
<text x="270.2" y="195.2">9</text>
<text x="276" y="195.2">of</text>
<text x="281.8" y="195.2">11</text>
</g>
<g font-size="1.4">
<text x="30.9" y="11.7">5</text>
<text x="88.8" y="11.7">4</text>
<text x="146.7" y="11.7">3</text>
<text x="204.6" y="11.7">2</text>
<text x="262.6" y="11.7">1</text>
<text x=".5" y="36.3">D</text>
<text x="292" y="36.3">D</text>
<text x=".5" y="82.2">C</text>
<text x="292" y="82.2">C</text>
<text x=".5" y="128">B</text>
<text x="292" y="128">B</text>
<text x=".5" y="173.9">A</text>
<text x="292" y="173.9">A</text>
<text x="30.9" y="197">5</text>
<text x="88.8" y="197">4</text>
<text x="146.7" y="197">3</text>
<text x="204.6" y="197">2</text>
<text x="262.6" y="197">1</text>
</g>
</svg>
